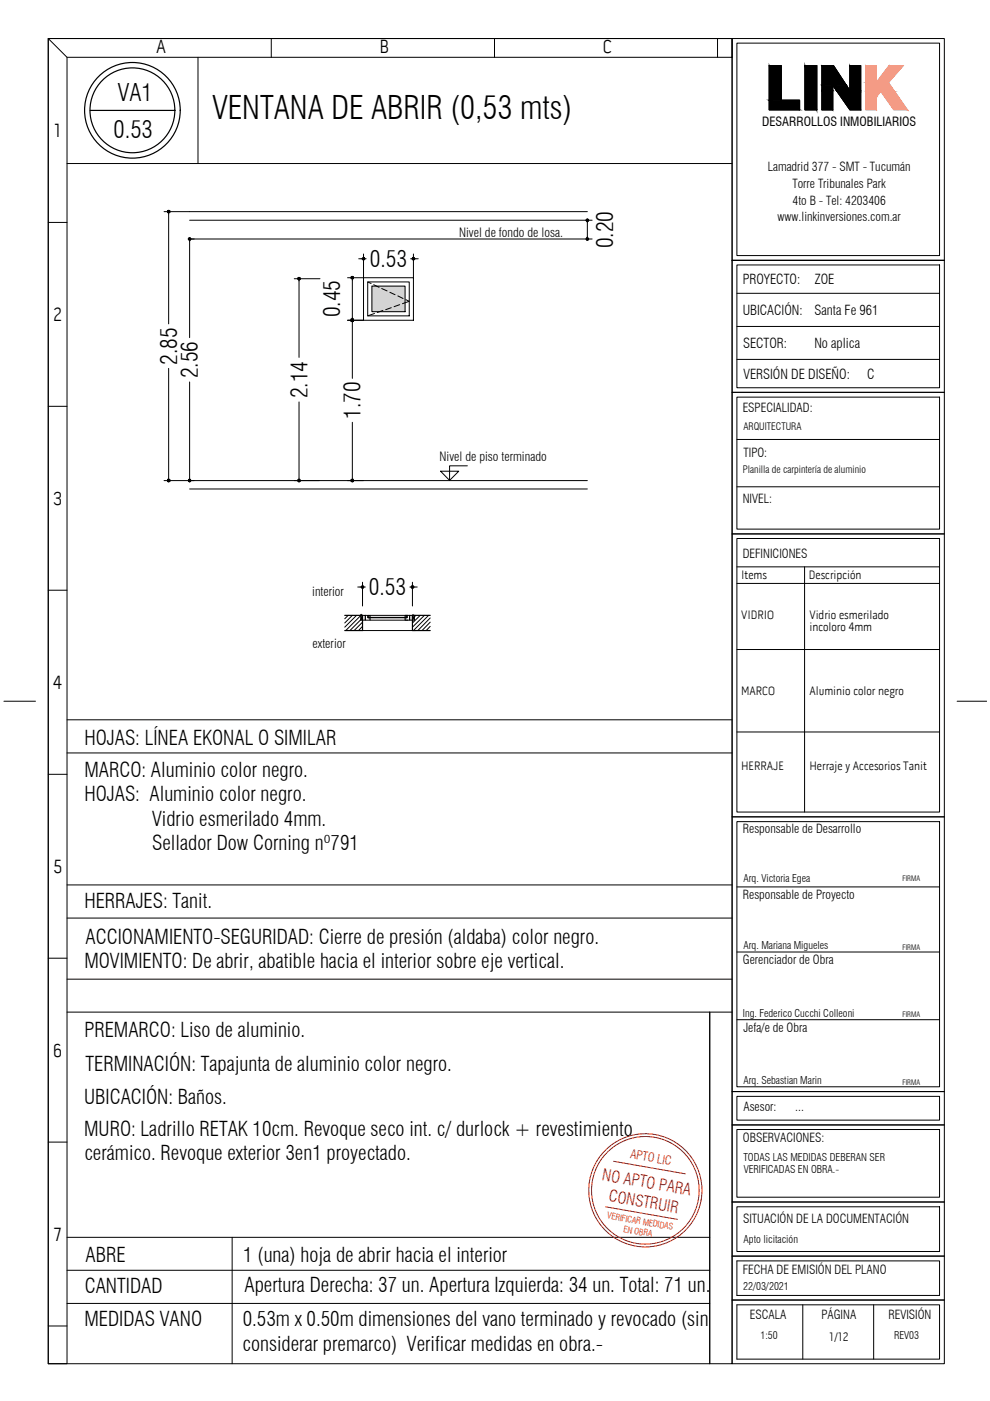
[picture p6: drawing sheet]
<svg xmlns="http://www.w3.org/2000/svg" width="210mm" height="297mm" viewBox="0 0 210 297" stroke-linecap="round" stroke-linejoin="round" font-family="sans-serif">
<g fill="none" stroke="#000" stroke-width=".21">
<path d="M10.2 8.2v280.9h4v-277M10.2 8.2h145v280.9h-145zM10.2 8.2h145v3.9h-141zM42 12.1v22.6M57.5 8.2v3.9M104.8 8.2v3.9M152.1 8.2v3.9M155.2 8.2h45v280.9h-45zM156.2 9.1h43v45.1h-43zM14.2 34.7h141M10.2 47.2h4M155.2 55.2h45"/>
<path d="M156.2 56.2h43v26h-43zM200.2 55.2h-45h45M156.2 76.2h43M156.2 69.2h43M156.2 62.2h43M10.2 86.1h4M155.2 83.2h45M156.2 84.2h43v28h-43zM156.2 93.2h43M155.2 113.2h45M156.2 114.2h43v58h-43zM156.2 103.2h43"/>
<path d="M10.2 125.1h4M156.2 120.2h43M156.2 137.7h43M156.2 123.7h43M170.6 120.2v52M.8 148.7h6.7M14.2 152.6h141M14.2 159.6h141M156.2 155.2h43M202.9 148.7h6.3M10.2 164.2h4M155.2 173.2h45"/>
<path d="M156.2 174.2h43v56.2h-43zM14.2 187.6h141M14.2 194.6h141M156.2 188h43M10.2 203.2h4M14.2 207.6h141M14.2 214.6h141M150.5 214.6v74.5M156.2 201.8h43M156.2 216.2h43M155.2 238.5h45M155.2 231.4h45"/>
<path d="M156.2 239.5h43v14.3h-43zM156.2 232.5h43v5h-43zM10.2 242.1h4M155.2 254.8h45M156.2 255.9h43v9.4h-43zM14.2 262.3h136.3M14.2 269.3h136.3M14.2 276.4h136.3M49.2 262.3v26.8M155.2 266.3h45M155.2 275.6h45M156.2 267.3h43v7.4h-43z"/>
<path d="M156.2 276.6h43v11.6h-43zM170.2 276.6v11.6M185.2 276.6v11.6M10.2 281.1h4"/>
</g>
<!-- layer: LINK MARCA -->
<g fill="#f49a7c" stroke="#f49a7c" stroke-width=".21">
<path d="M188.5 13.9l-.1 3.5 3.1-3.5zM188.5 13.9l-.1 3.5h-2.6z"/>
<path d="M183.6 13.9l2.2 3.5v-3.5zM183.6 13.9l2.2 3.5h-2.2z"/>
<path d="M183.6 17.4h4.8zM183.6 17.4l4.8 .1z"/>
<path d="M183.6 17.5l6.1 1.9-1.3-1.9zM183.6 17.5l6.1 1.9h-6.1z"/>
<path d="M183.6 19.4l2.2 1.1 1-1.1zM183.6 19.4l2.2 1.1h-2.2z"/>
<path d="M186.8 19.4l5.6 3.9-2.7-3.9zM186.8 19.4l5.6 3.9h-2.9z"/>
<path d="M183.6 20.5l2.2 2.8v-2.8zM183.6 20.5l2.2 2.8h-2.2z"/>
</g>
<path d="M183.6 13.9h2.2v3.5l2.7-3.5h3l-3.1 3.6 4 5.8h-2.9l-2.7-3.9-1 1.1v2.8h-2.2z" fill="none" stroke="#f49a7c" stroke-width=".21"/>
<path d="M163.1 13.9h2.5v7.4h3.9v2h-6.4zM170.7 13.9h2.5v9.4h-2.5zM174.3 13.9h2.4l3.5 5.3v-5.3h2.3v9.4h-2.3l-3.6-5.2v5.2h-2.3z" fill="none" stroke="#000" stroke-width=".21"/>
<g fill="#000" stroke="#000" stroke-width=".21">
<path d="M163.1 13.9l2.5 7.4v-7.4zM163.1 13.9l2.5 7.4h-2.5z"/>
<path d="M170.7 13.9l2.5 9.4v-9.4zM170.7 13.9l2.5 9.4h-2.5z"/>
<path d="M174.3 18.1l2.3 1.1v-1.1zM174.3 18.1l2.3 1.1h-2.3z"/>
<path d="M174.3 19.2l2.3 4.1v-4.1zM174.3 19.2l2.3 4.1h-2.3z"/>
<path d="M174.3 13.9l5.1 4.2-2.7-4.2zM174.3 13.9l5.1 4.2h-5.1z"/>
<path d="M176.6 18.1l3.6 1.1-.8-1.1zM176.6 18.1l3.6 1.1h-2.8z"/>
<path d="M180.2 13.9l2.3 5.3v-5.3zM180.2 13.9l2.3 5.3h-2.3z"/>
<path d="M177.4 19.2l5.1 4.1v-4.1zM177.4 19.2l5.1 4.1h-2.3z"/>
<path d="M163.1 21.3l6.4 2v-2zM163.1 21.3l6.4 2h-6.4z"/>
</g>
<!-- layer: A-CARPINTERIAS -->
<g fill="none" stroke="#000" stroke-width=".21">
<path d="M40.2 46.7h84.3M40.2 50.7h84.3M40.2 44.9h84.3M40.2 103.7h84.3M40.2 101.9h84.3M73.8 130.5l-.7 .7M74.7 130.5l-1.6 1.6M75.6 130.5l-2.5 2.5M76.5 130.5l-3.2 3.2M76.9 131l-2.7 2.7M76.9 131.9l-1.8 1.8M76.9 132.8l-.9 .9"/>
<path d="M88.2 130.5l-.8 .7M89.1 130.5l-1.7 1.6M90 130.5l-2.6 2.5M90.9 130.5l-3.2 3.2M91.2 131l-2.6 2.7M91.2 131.9l-1.7 1.8M91.2 132.8l-.8 .9"/>
</g>
<!-- layer: 1 - MURO CORTE -->
<path d="M73.1 130.5h3.8v3.2h-3.8M91.2 130.5h-3.8v3.2h3.8" fill="none" stroke="#000" stroke-width=".25"/>
<path d="M76.9 130.5h.6v1h-.6zM77.5 130.5h.5v.5h.5v.5h-1zM78 130.5h.5v.4h-.5zM78 130.9l8.3 .1zM85.9 130.5h.4v.4h-.4zM86.3 130.5h.6v1h-1v-.5h.4zM86.9 130.5h.5v1h-.5z" fill="none" stroke="#000" stroke-width=".21"/>
<!-- layer: 6 - PISOS GRAL -->
<path d="M76.9 133.7h11.2M78.5 131.5h8M78.5 130.5h8" fill="none" stroke="#000" stroke-width=".21"/>
<!-- layer: 3-REVOQUE INTERIOR ESPACIOS COMUNES -->
<path d="M76.6 130.5h.1" fill="none" stroke="#000" stroke-width=".25"/>
<!-- layer: COTAS -->
<g fill="none" stroke="#000" stroke-width=".21">
<path d="M34.8 44.9h5.4M35.8 45.4v23.3M40.2 50.7h1M40.2 51.2v20.4M62.4 59.1h5.4M63.4 59.6v16.2M74.7 59.4v8M76.1 54.9h.5M77.1 53.8v5.1h-3.4M77.1 54.9h.5M87.1 54.9h.6M87.7 53.8v5.1"/>
<path d="M88.2 54.9h.5M124.5 50.7h1M124.5 46.7h1M124.5 47.2v3M35.8 78.1v23.3M73.7 67.9h3.4M74.7 68.4v11.8M40.2 81v20.4M63.4 85.2v16.2M74.7 89.5v11.9M34.8 101.9h6.4M62.4 101.9h5.3"/>
<path d="M73.7 101.9h3.4M75.8 124.5h.6M76.9 123.4v5.1M76.9 124.5h.6M86.9 124.5h.5M87.4 123.4v5.1M88 124.5h.5"/>
</g>
<!-- layer: 0 -->
<g fill="#000" stroke="#000" stroke-width=".21">
<path d="M35.6 45l.2 .1v-.2zM35.8 44.9l.2 .1-.2 .1zM35.8 44.9l.2 .1v-.1z"/>
<path d="M35.6 44.7l.2 .2v-.3zM35.6 44.7l.2 .2h-.3zM35.5 44.9l.1 .1 .2-.1z"/>
<path d="M35.8 44.9h.2v-.2zM35.8 44.6l.2 .1-.2 .2z"/>
<path d="M40 50.8l.2 .1v-.2zM40.2 50.7l.2 .1-.2 .1zM40.2 50.7l.2 .1 .1-.1z"/>
<path d="M40 50.5l.2 .2v-.3zM40 50.5l.2 .2h-.3zM39.9 50.7l.1 .1 .2-.1z"/>
<path d="M40.4 50.5l-.2 .2h.3zM40.2 50.4l.2 .1-.2 .2z"/>
<path d="M63.2 59.3l.2 .1v-.3zM63.4 59.1l.2 .2-.2 .1zM63.4 59.1l.2 .2 .1-.2z"/>
<path d="M63.2 58.9l.2 .2v-.3zM63.2 58.9l.2 .2h-.3zM63.1 59.1l.1 .2 .2-.2z"/>
<path d="M63.6 58.9l-.2 .2h.3zM63.4 58.8l.2 .1-.2 .2z"/>
<path d="M74.5 59.1h.2v-.2zM74.7 58.9l.2 .2h-.2zM74.7 58.9l.2 .2v-.2z"/>
<path d="M74.5 58.7l.2 .2v-.3zM74.5 58.7l.2 .2h-.2zM74.5 58.9v.2l.2-.2z"/>
<path d="M74.9 58.7l-.2 .2h.2zM74.7 58.6l.2 .1-.2 .2z"/>
<path d="M76.9 54.7l-.1 .2h.3zM76.8 54.9h.3l-.2 .1zM77.1 54.9l-.2 .1 .2 .1z"/>
<path d="M77.1 54.9v.2l.1-.1zM77.1 54.9h.2l-.1 .1z"/>
<path d="M77.2 54.7l-.1 .2h.2zM77.1 54.6l.1 .1-.1 .2zM76.9 54.7l.2 .2v-.3z"/>
<path d="M87.4 54.9l.1 .1 .2-.1zM87.5 55l.2-.1v.2zM87.7 54.9v.2l.1-.1z"/>
<path d="M87.5 54.7l.2 .2v-.3zM87.5 54.7l.2 .2h-.3z"/>
<path d="M87.7 54.9l.1 .1 .1-.1zM87.7 54.9l.1-.2 .1 .2zM87.7 54.6v.3l.1-.2z"/>
<path d="M124.3 50.7l.1 .1 .1-.1zM124.4 50.8l.1-.1v.2z"/>
<path d="M124.4 46.9h.1v-.2zM124.5 46.7l.2 .2h-.2zM124.5 46.7l.2 .2 .1-.2z"/>
<path d="M124.5 50.7v.2l.2-.1zM124.5 50.7h.3l-.1 .1zM124.5 50.7h.3l-.1-.2z"/>
<path d="M124.4 46.5l.1 .2v-.3zM124.4 46.5l.1 .2h-.2zM124.3 46.7l.1 .2 .1-.2z"/>
<path d="M124.5 50.4v.3l.2-.2zM124.4 50.5l.1-.1v.3zM124.4 50.5l-.1 .2h.2z"/>
<path d="M124.7 46.5l-.2 .2h.3zM124.5 46.4l.2 .1-.2 .2z"/>
<path d="M74.5 67.9v.2l.2-.2zM74.5 68.1l.2-.2v.2z"/>
<path d="M74.5 68.1h.2v-.2zM74.7 67.9l.2 .2h-.2zM74.7 67.9l.2 .2v-.2z"/>
<path d="M74.7 67.9v.2h.2zM74.7 67.9h.2v.2zM74.9 67.7l-.2 .2h.2z"/>
<path d="M74.5 67.7l.2 .2v-.3zM74.5 67.7l.2 .2h-.2zM74.5 67.9v.2l.2-.2z"/>
<path d="M74.7 67.6v.3l.2-.2zM74.5 67.7l.2-.1v.3zM74.5 67.7v.2h.2z"/>
<path d="M74.9 67.7l-.2 .2h.2zM74.7 67.6l.2 .1-.2 .2z"/>
<path d="M35.5 101.9l.1 .2 .2-.2zM35.8 101.9v.3l-.2-.1z"/>
<path d="M35.8 101.9v.3l.2-.1zM35.8 101.9h.2v.2zM35.8 101.9h.2v-.2z"/>
<path d="M35.8 101.6v.3l.2-.2zM35.6 101.7l.2-.1v.3zM35.6 101.7l-.1 .2h.3z"/>
<path d="M39.9 101.9l.1 .2 .2-.2zM40.2 101.9v.3l-.2-.1z"/>
<path d="M40.2 101.9v.3l.2-.1zM40.2 101.9h.3l-.1 .2zM40.4 101.7l-.2 .2h.3z"/>
<path d="M40.2 101.6v.3l.2-.2zM40 101.7l.2-.1v.3zM40 101.7l-.1 .2h.3z"/>
<path d="M63.1 101.9l.1 .2 .2-.2zM63.4 101.9v.3l-.2-.1z"/>
<path d="M63.4 101.9v.3l.2-.1zM63.4 101.9h.3l-.1 .2zM63.6 101.7l-.2 .2h.3z"/>
<path d="M63.4 101.6v.3l.2-.2zM63.2 101.7l.2-.1v.3zM63.2 101.7l-.1 .2h.3z"/>
<path d="M74.5 101.9v.2l.2-.2zM74.5 102.1l.2-.2v.3z"/>
<path d="M74.7 101.9v.3l.2-.1zM74.7 101.9h.2v.2zM74.9 101.7l-.2 .2h.2z"/>
<path d="M74.7 101.6v.3l.2-.2zM74.5 101.7l.2-.1v.3zM74.5 101.7v.2h.2z"/>
<path d="M76.7 124.3l-.1 .2h.3zM76.6 124.5h.3l-.2 .1zM76.9 124.5l-.2 .1 .2 .1z"/>
<path d="M76.9 124.5v.2l.1-.1zM76.9 124.5h.2l-.1 .1z"/>
<path d="M77 124.3l-.1 .2h.2zM76.9 124.2l.1 .1-.1 .2zM76.7 124.3l.2 .2v-.3z"/>
<path d="M87.2 124.5l.1 .1 .1-.1zM87.3 124.6l.1-.1v.2zM87.4 124.5v.2l.3-.1z"/>
<path d="M87.3 124.3l.1 .2v-.3zM87.3 124.3l.1 .2h-.2z"/>
<path d="M87.4 124.5l.3 .1v-.1zM87.4 124.5l.3-.2v.2zM87.4 124.2v.3l.3-.2z"/>
</g>
<g fill="none" stroke="#000" stroke-width=".21">
<path d="M35.8 45.1v.3M40.2 50.9v.3M63.4 59.4v.2M74.7 59.1v.3M76.6 54.9h.2M87.9 54.9h.3M124.5 46.9v.3M124.5 50.2v.2M74.7 67.4v.2M74.7 68.1v.3M35.8 101.4v.2M40.2 101.4v.2"/>
<path d="M63.4 101.4v.2M74.7 101.4v.2M76.4 124.5h.2M87.7 124.5h.3"/>
</g>
<!-- layer: Nomenclatura Carp. aluminio -->
<g fill="none" stroke="#e60000" stroke-width=".21">
<path d="M128.4 255.9l15.2 2.6M130.1 246.2l15.2 2.7"/>
<circle cx="136.8" cy="252.4" r="12"/>
<circle cx="136.8" cy="252.4" r="11.4"/>
</g>
<!-- layer: 0 -->
<g fill="none" stroke="#000" stroke-width=".25">
<path d="M19.1 23.4h18"/>
<circle cx="28.1" cy="23.4" r="9"/>
<circle cx="28.1" cy="23.4" r="10.1"/>
</g>
<path d="M78.9 60.7l7 5.4v-5.4zM78.9 60.7l7 5.4h-7z" fill="#d4d4d4" stroke="#d4d4d4" stroke-width=".21"/>
<path d="M77.1 58.9h10.6v9h-10.6zM78 59.8h8.8v7.2h-8.8zM78.9 60.7h7v5.4h-7zM76.5 130.5h.4v1h-.4zM76.5 130.5l.4 1M76.9 130.5l-.4 1M87.4 130.5h.5v1h-.5zM87.4 130.5l.5 1M87.9 130.5l-.5 1" fill="none" stroke="#000" stroke-width=".21"/>
<path d="M78 59.8l.7 .3M79.2 60.4l1.2 .5M79.4 66.5l-1.4 .5M80.9 61.2l1.2 .5M81.2 65.8l-1.2 .5M82.7 62l1.1 .5M83 65.2l-1.2 .5M84.4 62.7l1.1 .6M84.7 64.6l-1.1 .4M86 63.5l.8 .4-1.5 .5" fill="none" stroke="#000" stroke-width=".21"/>
<!-- layer: 3-REVOQUE INTERIOR ESPACIOS COMUNES -->
<path d="M76.6 130.5h.1M87.6 130.5h.1" fill="none" stroke="#000" stroke-width=".21"/>
<!-- layer: TEXTOS -->
<path d="M93.4 99.9h3.9l-2 2zM99.1 98.8h-3.8v3.1" fill="none" stroke="#000" stroke-width=".21"/>
<text font-size="6.8" x="45" y="25.3">VENTANA DE ABRIR (0,53 mts)</text>
<g font-size="5.1">
<text x="25" y="21.3">VA1</text>
<text x="24.1" y="29.2">0.53</text>
</g>
<g font-size="4.8">
<text x="130" y="52.6" transform="rotate(-90 130 52.6)">0.20</text>
<text x="78.4" y="56.6">0.53</text>
<text x="72.1" y="67.3" transform="rotate(-90 72.1 67.3)">0.45</text>
<text x="37.5" y="77.3" transform="rotate(-90 37.5 77.3)">2.85</text>
<text x="41.9" y="80.2" transform="rotate(-90 41.9 80.2)">2.56</text>
<text x="65.2" y="84.5" transform="rotate(-90 65.2 84.5)">2.14</text>
<text x="76.4" y="88.9" transform="rotate(-90 76.4 88.9)">1.70</text>
<text x="78.2" y="126.2">0.53</text>
</g>
<g font-size="4.3">
<text x="17.9" y="158">HOJAS: LÍNEA EKONAL O SIMILAR</text>
<text x="17.9" y="164.7">MARCO: Aluminio color negro.</text>
<text x="17.9" y="169.9">HOJAS: Aluminio color negro.</text>
<text x="32.3" y="175.1">Vidrio esmerilado 4mm.</text>
<text x="32.3" y="180.3">Sellador Dow Corning nº791</text>
<text x="17.9" y="192.5">HERRAJES: Tanit.</text>
<text x="18.1" y="200.1">ACCIONAMIENTO-SEGURIDAD: Cierre de presión (aldaba) color negro.</text>
<text x="17.9" y="205.3">MOVIMIENTO: De abrir, abatible hacia el interior sobre eje vertical.</text>
<text x="17.9" y="220">PREMARCO: Liso de aluminio.</text>
<text x="18.1" y="227.1">TERMINACIÓN: Tapajunta de aluminio color negro.</text>
<text x="17.9" y="234">UBICACIÓN: Baños.</text>
<text x="17.9" y="240.8">MURO: Ladrillo RETAK 10cm. Revoque seco int. c/ durlock + revestimiento</text>
<text x="17.9" y="246">cerámico. Revoque exterior 3en1 proyectado.</text>
<text x="18.1" y="267.6">ABRE</text>
<text x="51.6" y="267.6">1 (una) hoja de abrir hacia el interior</text>
<text x="18" y="274.2">CANTIDAD</text>
<text x="51.8" y="273.9">Apertura Derecha: 37 un. Apertura Izquierda: 34 un. Total: 71 un.</text>
<text x="17.9" y="281.2">MEDIDAS VANO</text>
<text x="51.5" y="281.2">0.53m x 0.50m dimensiones del vano terminado y revocado (sin</text>
<text x="51.4" y="286.4">considerar premarco) Verificar medidas en obra.-</text>
</g>
<g font-size="4.1">
<text x="33.1" y="11.3">A</text>
<text x="80.5" y="11.3">B</text>
<text x="127.8" y="11.3">C</text>
<text x="11.4" y="29">1</text>
<text x="11.3" y="68.1">2</text>
<text x="11.2" y="107.1">3</text>
<text x="11.3" y="146">4</text>
<text x="11.2" y="185">5</text>
<text x="11.2" y="224">6</text>
<text x="11.5" y="263.1">7</text>
</g>
<g font-size="3.4" fill="#e60000">
<text x="127.5" y="250.2" transform="rotate(10 127.5 250.2)">NO APTO PARA</text>
<text x="128.9" y="254.6" transform="rotate(10 128.9 254.6)">CONSTRUIR</text>
</g>
<g font-size="2.9">
<text x="157.5" y="60.2">PROYECTO:</text>
<text x="172.8" y="60.2">ZOE</text>
<text x="157.5" y="66.8">UBICACIÓN:</text>
<text x="172.7" y="66.8">Santa Fe 961</text>
<text x="157.6" y="73.7">SECTOR:</text>
<text x="172.7" y="73.7">No aplica</text>
<text x="157.6" y="80.3">VERSIÓN DE DISEÑO:</text>
<text x="183.8" y="80.3">C</text>
</g>
<g font-size="2.7">
<text x="161.6" y="26.8">DESARROLLOS INMOBILIARIOS</text>
<text x="97.4" y="50.2">Nivel de fondo de losa.</text>
<text x="93.2" y="97.7">Nivel de piso terminado</text>
<text x="66.2" y="126.3">interior</text>
<text x="66.3" y="137.4">exterior</text>
</g>
<g font-size="2.6">
<text x="162.8" y="36.2">Lamadrid 377 - SMT - Tucumán</text>
<text x="168" y="39.8">Torre Tribunales Park</text>
<text x="164.9" y="46.8">www.linkinversiones.com.ar</text>
<text x="168" y="43.6">4to B - Tel: 4203406</text>
<text x="157.5" y="87.4">ESPECIALIDAD:</text>
<text x="157.6" y="96.9">TIPO:</text>
<text x="157.5" y="106.6">NIVEL:</text>
<text x="157.5" y="118.2">DEFINICIONES</text>
<text x="157.1" y="122.8">Items</text>
<text x="171.5" y="122.8">Descripción</text>
<text x="157.1" y="131.2">VIDRIO</text>
<text x="171.6" y="131.2">Vidrio esmerilado</text>
<text x="171.6" y="133.8">incoloro 4mm</text>
<text x="157.1" y="147.4">MARCO</text>
<text x="171.6" y="147.4">Aluminio color negro</text>
<text x="157.1" y="163.2">HERRAJE</text>
<text x="171.6" y="163.2">Herraje y Accesorios Tanit</text>
<text x="157.5" y="176.7">Responsable de Desarrollo</text>
<text x="157.5" y="190.6">Responsable de Proyecto</text>
<text x="157.5" y="204.5">Gerenciador de Obra</text>
<text x="157.6" y="218.8">Jefa/e de Obra</text>
<text x="157.6" y="235.5">Asesor:</text>
<text x="168.6" y="235.5">...</text>
<text x="157.5" y="242.2">OBSERVACIONES:</text>
<text x="157.6" y="259.3">SITUACIÓN DE LA DOCUMENTACIÓN</text>
<text x="157.5" y="270.1">FECHA DE EMISIÓN DEL PLANO</text>
<text x="159" y="279.7">ESCALA</text>
<text x="174.1" y="279.7">PÁGINA</text>
<text x="188.4" y="279.7">REVISIÓN</text>
<text x="175.8" y="284.2">1/12</text>
</g>
<text font-size="2.6" fill="#e60000" x="133.5" y="245.6" transform="rotate(10 133.5 245.6)">APTO LIC</text>
<g font-size="2.3">
<text x="157.6" y="263.5">Apto licitación</text>
<text x="157.6" y="273.6">22/03/2021</text>
</g>
<g font-size="2.2">
<text x="157.6" y="186.9">Arq. Victoria Egea</text>
<text x="157.6" y="201.2">Arq. Mariana Migueles</text>
<text x="157.5" y="215.5">Ing. Federico Cucchi Colleoni</text>
<text x="157.6" y="229.9">Arq. Sebastian Marin</text>
<text x="157.6" y="246.1">TODAS LAS MEDIDAS DEBERAN SER</text>
<text x="157.7" y="248.8">VERIFICADAS EN OBRA.-</text>
<text x="161.2" y="283.8">1:50</text>
<text x="189.6" y="283.8">REV03</text>
</g>
<g font-size="2.1">
<text x="157.6" y="91.2">ARQUITECTURA</text>
<text x="157.5" y="100.2">Planilla de carpintería de aluminio</text>
</g>
<g font-size="1.9" fill="#e60000">
<text x="128.7" y="258.3" transform="rotate(10 128.7 258.3)">VERIFICAR MEDIDAS</text>
<text x="132.1" y="261.2" transform="rotate(10 132.1 261.2)">EN OBRA</text>
</g>
<g font-size="1.6">
<text x="191.3" y="186.8">FIRMA</text>
<text x="191.3" y="201.3">FIRMA</text>
<text x="191.3" y="215.7">FIRMA</text>
<text x="191.3" y="230">FIRMA</text>
</g>
</svg>
